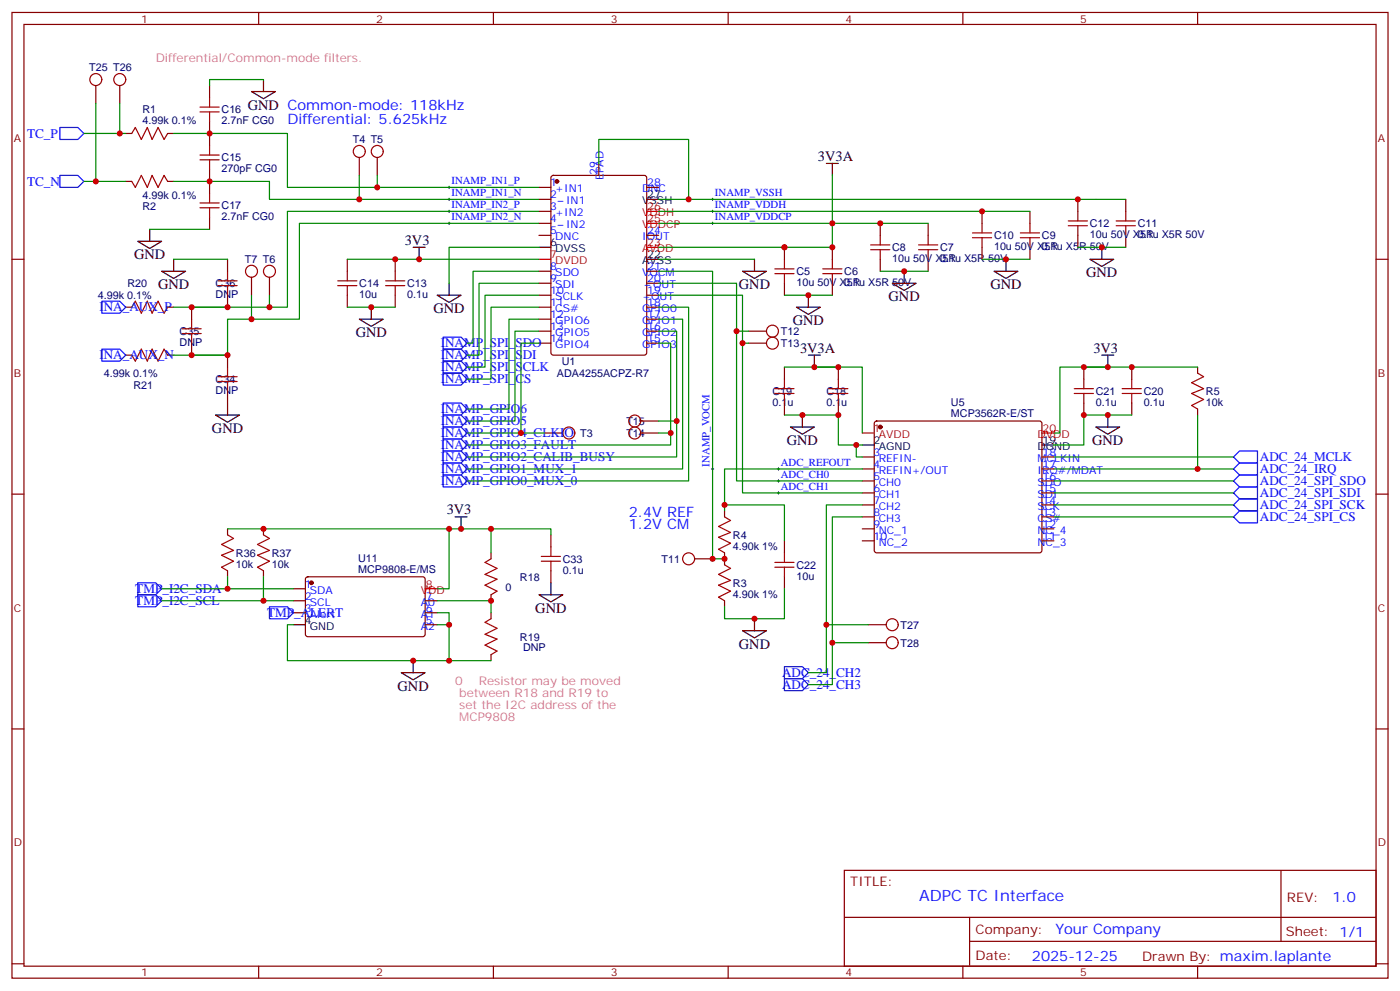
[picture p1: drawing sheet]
<svg xmlns="http://www.w3.org/2000/svg" width="412mm" height="292mm" viewBox="0 0 412 292" stroke-linecap="round" stroke-linejoin="round" font-family="sans-serif">
<g fill="none" stroke="#870000" stroke-width=".35">
<path d="M3.5 3.7h405.4v284.3h-405.4zM7.1 7.2h398.2v277.3h-398.2zM76.2 3.7v3.5M145.3 3.7v3.5M214.5 3.7v3.5M283.6 3.7v3.5M352.8 3.7v3.5M28.2 25.2v5.3M35.3 25.2v5.3M37 39.3h1.8M49.4 39.3h1.8M61.7 25.2v3.5"/>
<path d="M61.7 35.8v7M37 53.4h1.8M49.4 53.4h1.8M61.7 49.9v7M105.8 46.4v5.2M111.1 46.4v5.2M158.7 55.2h3.6M158.7 58.7h3.6M162.5 51.9l.5-.3h26.8l.6 .5 .1 51.8-.5 .6-27 .1-.7-.5v-51.7zM176.4 48.1v3.5M190.5 55.2h3.5M317.5 58.7v3.5"/>
<path d="M331.6 58.7v3.5M3.5 76.3h3.6M61.7 64v3.5M67 76.3v3.6M102.3 76.3v3.6M116.4 76.3v3.6M158.7 62.2h3.6M158.7 65.8h3.6M158.7 69.3h3.6M158.7 79.9h3.6M190.5 69.3h3.5M190.5 79.9h3.5"/>
<path d="M231.1 72.8v3.5M245.2 72.8v3.5M259.3 65.8v3.5M259.3 76.3v3.6M273.4 65.8v3.5M273.4 76.3v3.6M289.3 62.2v3.6M289.3 72.8v3.5M303.4 62.2v3.6M303.4 72.8v3.5M317.5 69.3v3.5M331.6 69.3v3.5"/>
<path d="M405.3 76.3h3.6M37 90.5h1.8M49.4 90.5h1.8M56.4 90.5v3.5M67 86.9v3.6M74.1 81.6v5.3M79.4 81.6v5.3M102.3 86.9v3.6M116.4 86.9v3.6M158.7 83.4h3.6M158.7 86.9h3.6M158.7 90.5h3.6"/>
<path d="M158.7 94h3.6M158.7 97.5h3.6M190.5 83.4h3.5M190.5 86.9h3.5M190.5 90.5h3.5M190.5 94h3.5M190.5 97.5h3.5M220.5 97.5h5.3M231.1 83.4v3.5M245.2 83.4v3.5M37 104.6h1.8M49.4 104.6h1.8"/>
<path d="M56.4 101v3.6M67 104.6v3.5M67 115.1v3.6M158.7 101h3.6M190.5 101h3.5M220.5 101h5.3M231.1 108.1v3.5M231.1 118.7v3.5M246.9 108.1v3.5M246.9 118.7v3.5M319.3 108.1v3.5M319.3 118.7v3.5"/>
<path d="M333.4 108.1v3.5M333.4 118.7v3.5M352.8 108.1v1.8M160.5 127.5h5.3M188.7 127.5h5.3M188.7 124h5.3M254 134.5h3.5M254 138.1h3.5M257.8 124.2l.4-.2h48l.5 .2 .2 .5v37.4l-.2 .5-.5 .2h-48l-.5-.3-.2-.4v-37.4zM306.9 134.5h3.5M306.9 138.1h3.5M352.8 120.4v1.8"/>
<path d="M3.5 145.5h3.6M67 155.7v1.8M77.6 155.7v1.8M162.3 157.5v3.5M213.4 150.4v1.8M231.1 159.2v3.6M254 141.6h3.5M254 145.1h3.5M254 148.7h3.5M254 152.2h3.5M254 155.7h3.5M254 159.2h3.5"/>
<path d="M306.9 141.6h3.5M306.9 145.1h3.5M306.9 148.7h3.5M306.9 152.2h3.5M306.9 155.7h3.5M306.9 159.2h3.5M405.3 145.5h3.6M67 168.1v1.7M77.6 168.1v1.7M86.4 173.4h3.6M86.4 176.9h3.6M90.2 170l.5-.2 34.1 .1 .4 .6v16.5l-.7 .5-34.1-.1-.4-.6v-16.3z"/>
<path d="M125.2 176.9h3.6M144.6 162.8v1.7M144.6 175.1v1.8M162.3 168.1v3.5M204.6 164.5h5.3M213.4 162.8v3.5M213.4 176.9v1.7M231.1 169.8v3.6M86.4 180.4h3.6M125.2 180.4h3.6M125.2 183.9h3.6M144.6 180.4v1.8"/>
<path d="M144.6 192.8v1.7M255.8 183.9h5.3M255.8 189.2h5.3M3.5 214.6h3.6M405.3 214.6h3.6M248.7 256.3h156.6v28.2h-156.6zM377.3 256.3v20.9M248.7 270.1h156.5M285.6 277.2h119.6M285.6 270.1v14.1M3.5 283.8h3.6M76.2 284.5v3.5"/>
<path d="M145.3 284.5v3.5M214.5 284.5v3.5M283.6 284.5v3.5M352.8 284.5v3.5M405.3 283.8h3.6"/>
</g>
<g fill="#870000" stroke="#870000" stroke-width=".35">
<circle cx="164" cy="53.4" r=".53"/>
<circle cx="259.3" cy="125.7" r=".53"/>
<circle cx="91.7" cy="171.6" r=".53"/>
</g>
<g fill="none" stroke="#000" stroke-width=".35">
<path d="M74.1 27h7l-3.5 2.1zM77.6 23.4v3.6M190.5 58.7h3.5M243.4 48.1h3.5M245.2 48.1v3.5M40.6 71h7l-3.5 2.2zM44.1 67.5v3.5M47.6 79.9h7.1l-3.5 2.1zM51.2 76.3v3.6M121.7 72.8h3.5M123.5 72.8v3.5M158.7 72.8h3.6"/>
<path d="M190.5 76.3h3.5M218.7 79.9h7.1l-3.6 2.1zM222.2 76.3v3.6M266.3 79.9v3.5M292.8 79.9h7.1l-3.6 2.1zM296.3 76.3v3.6M321 76.3h7.1l-3.5 2.2zM324.6 72.8v3.5M105.8 94h7.1l-3.5 2.1zM109.4 90.5v3.5M128.8 86.9h7l-3.5 2.1zM132.3 83.4v3.5"/>
<path d="M234.6 90.5h7.1l-3.6 2.1zM238.1 86.9v3.6M262.8 83.4h7.1l-3.6 2.1zM67 118.7v3.5M238.1 104.6h3.6M239.9 104.6v3.5M324.6 104.6h3.5M326.3 104.6v3.5M63.5 122.2h7.1l-3.6 2.1zM232.8 125.7h7.1l-3.5 2.1zM236.4 122.2v3.5M254 131h3.5"/>
<path d="M306.9 131h3.5M322.8 125.7h7l-3.5 2.1zM326.3 122.2v3.5M134.1 152.2h3.5M135.8 152.2v3.5M158.7 175.1h7.1l-3.5 2.1zM162.3 171.6v3.5M86.4 183.9h3.6M118.2 198h7l-3.5 2.2zM121.7 194.5v3.5M218.7 185.7h7.1l-3.6 2.1zM222.2 182.2v3.5"/>
</g>
<path d="M158.7 76.3h3.6M190.5 72.8h3.5M190.5 65.8h3.5M190.5 62.2h3.5M254 127.5h3.5M306.9 127.5h3.5M125.2 173.4h3.6" fill="none" stroke="#f00" stroke-width=".35"/>
<g fill="none" stroke="#a10000" stroke-width=".35">
<path d="M38.8 39.3l1.1-1.8 1.7 3.6 1.8-3.6 1.4 3.6 1.8-3.6 1.7 3.6 1.1-1.8M58.9 32.9h5.7M58.9 31.5h5.7M61.7 28.7v2.8M61.7 32.9v2.9M38.8 53.4l1.1 1.8 1.7-3.6 1.8 3.6 1.4-3.6 1.8 3.6 1.7-3.6 1.1 1.8M58.9 47.1h5.7M58.9 45.6h5.7M58.9 59.8h5.7M61.7 42.8v2.8M61.7 47.1v2.8M61.7 56.9v2.9"/>
<path d="M58.9 61.2h5.7M61.7 61.2v2.8M67 79.9v2.8M102.3 79.9v2.8M116.4 79.9v2.8M228.2 79.2h5.7M231.1 76.3v2.9M242.4 79.2h5.6M245.2 76.3v2.9M256.5 73.5h5.6M256.5 72.1h5.6M259.3 69.3v2.8"/>
<path d="M259.3 73.5v2.8M270.6 73.5h5.6M270.6 72.1h5.6M273.4 69.3v2.8M273.4 73.5v2.8M286.5 70h5.6M286.5 68.6h5.6M289.3 65.8v2.8M289.3 70v2.8M300.6 70h5.6M300.6 68.6h5.6M303.4 65.8v2.8"/>
<path d="M303.4 70v2.8M314.7 66.5h5.6M314.7 65.1h5.6M317.5 62.2v2.9M317.5 66.5v2.8M328.8 66.5h5.6M328.8 65.1h5.6M331.6 62.2v2.9M331.6 66.5v2.8M38.8 90.5l1.1-1.8 1.7 3.5 1.8-3.5 1.4 3.5 1.8-3.5 1.7 3.5 1.1-1.7M53.6 98.2h5.7M53.6 96.8h5.7"/>
<path d="M56.4 94v2.8M56.4 98.2v2.8M64.2 84.1h5.6M64.2 82.7h5.6M67 84.1v2.8M99.5 84.1h5.6M99.5 82.7h5.6M102.3 84.1v2.8M113.6 84.1h5.6M113.6 82.7h5.6M116.4 84.1v2.8M228.2 80.6h5.7"/>
<path d="M231.1 80.6v2.8M242.4 80.6h5.6M245.2 80.6v2.8M38.8 104.6l1.1 1.7 1.7-3.5 1.8 3.5 1.4-3.5 1.8 3.5 1.7-3.5 1.1 1.8M64.2 112.3h5.6M64.2 110.9h5.6M67 108.1v2.8M67 112.3v2.8M228.2 115.9h5.7M228.2 114.4h5.7M231.1 111.6v2.8M231.1 115.9v2.8"/>
<path d="M244.1 115.9h5.7M244.1 114.4h5.7M246.9 111.6v2.8M246.9 115.9v2.8M316.4 115.9h5.7M316.4 114.4h5.7M319.3 111.6v2.8M319.3 115.9v2.8M330.6 115.9h5.6M330.6 114.4h5.6M333.4 111.6v2.8M333.4 115.9v2.8"/>
<path d="M352.8 109.9l1.7 1-3.5 1.8 3.5 1.7-3.5 1.5 3.5 1.7-3.5 1.8 1.8 1M67 157.5l1.8 1-3.5 1.8 3.5 1.8-3.5 1.4 3.5 1.7-3.5 1.8 1.7 1.1M77.6 157.5l1.8 1-3.6 1.8 3.6 1.8-3.6 1.4 3.6 1.7-3.6 1.8 1.8 1.1M213.4 152.2l1.8 1-3.5 1.8 3.5 1.8-3.5 1.4 3.5 1.7-3.5 1.8 1.7 1.1M144.6 164.5l-1.7 1.1 3.5 1.8-3.5 1.7 3.5 1.4-3.5 1.8 3.5 1.8-1.8 1M159.5 165.2h5.6M159.5 163.8h5.6M162.3 161v2.8M162.3 165.2v2.9M213.4 166.3l1.8 1.1-3.5 1.7 3.5 1.8-3.5 1.4 3.5 1.8-3.5 1.7 1.7 1.1M228.2 167h5.7M228.2 165.6h5.7"/>
<path d="M231.1 162.8v2.8M231.1 167v2.8M144.6 182.2l-1.7 1 3.5 1.8-3.5 1.8 3.5 1.4-3.5 1.7 3.5 1.8-1.8 1.1"/>
</g>
<g fill="none" stroke="#900" stroke-width=".35">
<circle cx="28.2" cy="23.4" r="1.76"/>
<circle cx="35.3" cy="23.4" r="1.76"/>
<circle cx="105.8" cy="44.6" r="1.76"/>
<circle cx="111.1" cy="44.6" r="1.76"/>
<circle cx="74.1" cy="79.9" r="1.76"/>
<circle cx="79.4" cy="79.9" r="1.76"/>
<circle cx="227.5" cy="97.5" r="1.76"/>
<circle cx="227.5" cy="101" r="1.76"/>
<circle cx="167.6" cy="127.5" r="1.76"/>
<circle cx="187" cy="127.5" r="1.76"/>
<circle cx="187" cy="124" r="1.76"/>
<circle cx="202.8" cy="164.5" r="1.76"/>
<circle cx="262.8" cy="183.9" r="1.76"/>
<circle cx="262.8" cy="189.2" r="1.76"/>
</g>
<g fill="none" stroke="#000" stroke-width=".29">
<path d="M131.9 58.7h.7M131.9 55.2h.7M132.3 54.8v.7M132.3 58.3v.8M209.5 58.7h.8M209.9 58.3v.8M131.9 62.2h.7M131.9 65.8h.7M132.3 61.9v.7M132.3 65.4v.7M209.5 62.2h.8M209.5 65.8h.8"/>
<path d="M209.9 61.9v.7M209.9 65.4v.7M209.5 138.1h.8M209.9 137.7v.7M229 138.1h.7M229.3 137.7v.7M229 141.6h.7M229 145.1h.7M229.3 141.3v.7M229.3 144.8v.7"/>
</g>
<g fill="none" stroke="#00f" stroke-width=".35">
<path d="M17.6 37.5h5.3l1.8 1.8-1.8 1.8h-5.3zM17.6 51.6h5.3l1.8 1.8-1.8 1.8h-5.3zM30 88.7h5.3l1.7 1.8-1.7 1.7h-5.3zM130.5 99.3h5.3l1.8 1.7-1.8 1.8h-5.3zM30 102.8h5.3l1.7 1.8-1.7 1.7h-5.3zM130.5 102.8h5.3l1.8 1.8-1.8 1.7h-5.3zM130.5 106.3h5.3l1.8 1.8-1.8 1.8h-5.3zM130.5 109.9h5.3l1.8 1.7-1.8 1.8h-5.3zM130.5 118.7h5.3l1.8 1.7-1.8 1.8h-5.3zM130.5 122.2h5.3l1.8 1.8-1.8 1.7h-5.3zM130.5 125.7h5.3l1.8 1.8-1.8 1.8h-5.3zM130.5 129.3h5.3l1.8 1.7-1.8 1.8h-5.3z"/>
<path d="M130.5 132.8h5.3l1.8 1.7-1.8 1.8h-5.3zM130.5 136.3h5.3l1.8 1.8-1.8 1.7h-5.3zM130.5 139.8h5.3l1.8 1.8-1.8 1.8h-5.3zM365.1 139.8h5.3v3.6h-5.3l-1.7-1.8zM365.1 136.3h5.3v3.5h-5.3l-1.7-1.7zM365.1 132.8h5.3v3.5h-5.3l-1.7-1.8zM365.1 150.4h5.3v3.6h-5.3l-1.7-1.8zM365.1 146.9h5.3v3.5h-5.3l-1.7-1.7zM365.1 143.4h5.3v3.5h-5.3l-1.7-1.8zM40.6 171.6h5.3l1.7 1.8-1.7 1.7h-5.3zM40.6 175.1h5.3l1.7 1.8-1.7 1.7h-5.3zM79.4 178.6h5.3l1.7 1.8-1.7 1.8h-5.3z"/>
<path d="M231.1 196.3h5.3l1.7 1.7-1.7 1.8h-5.3zM231.1 199.8h5.3l1.7 1.8-1.7 1.7h-5.3z"/>
</g>
<g fill="none" stroke="#008700" stroke-width=".35">
<path d="M24.7 39.3h12.3M28.2 30.5v22.9M35.3 30.5v8.8M51.2 39.3h33.5v15.9h74M77.6 23.4h-15.9v1.8M24.7 53.4h12.3M51.2 53.4h28.2v5.3h79.3M105.8 51.6v7.1M111.1 51.6v3.6M176.4 48.1v-7h26.4v17.6M194 58.7h137.6M245.2 51.6v21.2h-51.2"/>
<path d="M44.1 67.5h17.6M51.2 76.3h15.8M102.3 76.3h56.4M158.7 72.8h-26.4v10.6M158.7 79.9h-19.4v21.1h-1.7M158.7 62.2h-74v28.3h-28.3M158.7 65.8h-70.5v28.2h-21.2v10.6h-15.8M194 65.8h79.4M194 79.9h15.9v84.6h3.5M194 76.3h28.2M194 62.2h109.4M259.3 79.9h14.1"/>
<path d="M289.3 76.3h14.1M317.5 72.8h14.1M51.2 90.5h15.8M74.1 86.9v7.1M79.4 86.9v3.6M102.3 90.5h14.1M158.7 83.4h-17.6v21.2h-3.5M158.7 86.9h-15.8v21.2h-5.3M158.7 90.5h-14.1v21.1h-7M158.7 94h-8.8v26.4h-12.3M158.7 97.5h-7v26.5h-14.1M194 83.4h23v58.2h37"/>
<path d="M194 86.9h24.7v58.2h35.3M194 97.5h5.3v37h-61.7M194 94h7.1v44.1h-63.5M194 90.5h8.8v51.1h-65.2M217 97.5h3.5M231.1 86.9h14.1M158.7 101h-5.2v26.5h-15.9M194 101h3.6v30h-60M218.7 101h1.8M231.1 108.1h22.9v19.4M239.9 108.1h7M319.3 108.1h33.5"/>
<path d="M326.3 108.1h-14.1v19.4h-1.8M153.5 127.5h7M194 127.5h3.6M194 124h5.3M231.1 122.2h15.8v8.8h7.1M252.2 131v3.5h1.8M254 138.1h-40.6v12.3M310.4 138.1h53M310.4 134.5h53M333.4 122.2h-14.1v8.8h-8.9M352.8 122.2v15.9M67 155.7h65.3"/>
<path d="M144.6 155.7v7.1M162.3 157.5v-1.8h-30v17.7h-3.5M213.4 148.7h17.7v10.5M254 148.7h-10.6v49.3h-5.3M254 152.2h-8.8v49.4h-7.1M310.4 141.6h53M310.4 145.1h53M310.4 148.7h53M310.4 152.2h53M47.6 173.4h38.8M47.6 176.9h38.8M67 169.8v3.6"/>
<path d="M77.6 169.8v7.1M128.8 176.9h15.8v3.5M231.1 173.4v8.8h-17.7v-3.6M128.8 180.4h3.5v14.1h-47.6v-10.6h1.7M128.8 183.9h3.5M132.3 194.5h12.3M243.4 183.9h12.4M245.2 189.2h10.6"/>
</g>
<g fill="#c00">
<circle cx="231.1" cy="72.8" r=".88"/>
<circle cx="259.3" cy="65.8" r=".88"/>
<circle cx="289.3" cy="62.2" r=".88"/>
<circle cx="116.4" cy="76.3" r=".88"/>
<circle cx="109.4" cy="90.5" r=".88"/>
<circle cx="324.6" cy="72.8" r=".88"/>
<circle cx="296.3" cy="76.3" r=".88"/>
<circle cx="266.3" cy="79.9" r=".88"/>
<circle cx="238.1" cy="86.9" r=".88"/>
<circle cx="245.2" cy="65.8" r=".88"/>
<circle cx="245.2" cy="72.8" r=".88"/>
<circle cx="61.7" cy="39.3" r=".88"/>
<circle cx="61.7" cy="53.4" r=".88"/>
<circle cx="123.5" cy="76.3" r=".88"/>
<circle cx="319.3" cy="108.1" r=".88"/>
<circle cx="319.3" cy="122.2" r=".88"/>
<circle cx="246.9" cy="108.1" r=".88"/>
<circle cx="246.9" cy="122.2" r=".88"/>
<circle cx="239.9" cy="108.1" r=".88"/>
<circle cx="326.3" cy="108.1" r=".88"/>
<circle cx="252.2" cy="131" r=".88"/>
<circle cx="236.4" cy="122.2" r=".88"/>
<circle cx="326.3" cy="122.2" r=".88"/>
<circle cx="333.4" cy="108.1" r=".88"/>
<circle cx="352.8" cy="138.1" r=".88"/>
<circle cx="213.4" cy="164.5" r=".88"/>
<circle cx="213.4" cy="148.7" r=".88"/>
<circle cx="222.3" cy="182.2" r=".88"/>
<circle cx="144.6" cy="176.9" r=".88"/>
<circle cx="132.3" cy="183.9" r=".88"/>
<circle cx="132.3" cy="194.5" r=".88"/>
<circle cx="121.7" cy="194.5" r=".88"/>
<circle cx="67" cy="173.4" r=".88"/>
<circle cx="77.6" cy="176.9" r=".88"/>
<circle cx="77.6" cy="155.7" r=".88"/>
<circle cx="132.3" cy="155.7" r=".88"/>
<circle cx="153.5" cy="127.5" r=".88"/>
<circle cx="79.4" cy="90.5" r=".88"/>
<circle cx="74.1" cy="94" r=".88"/>
<circle cx="209.9" cy="164.5" r=".88"/>
<circle cx="217" cy="97.5" r=".88"/>
<circle cx="218.7" cy="101" r=".88"/>
<circle cx="197.6" cy="127.5" r=".88"/>
<circle cx="199.3" cy="124" r=".88"/>
<circle cx="135.8" cy="155.7" r=".88"/>
<circle cx="144.6" cy="155.7" r=".88"/>
<circle cx="105.8" cy="58.7" r=".88"/>
<circle cx="111.1" cy="55.2" r=".88"/>
<circle cx="28.2" cy="53.4" r=".88"/>
<circle cx="35.3" cy="39.3" r=".88"/>
<circle cx="56.4" cy="104.6" r=".88"/>
<circle cx="56.4" cy="90.5" r=".88"/>
<circle cx="67" cy="90.5" r=".88"/>
<circle cx="67" cy="104.6" r=".88"/>
<circle cx="243.4" cy="183.9" r=".88"/>
<circle cx="245.2" cy="189.2" r=".88"/>
<circle cx="317.5" cy="58.7" r=".88"/>
<circle cx="202.8" cy="58.7" r=".88"/>
</g>
<text font-size="4.6" fill="#00f" x="270.8" y="265.3">ADPC TC Interface</text>
<g font-size="4.2">
<text x="73" y="32.2">GND Common-mode: 118kHz</text>
<text x="240.9" y="47.4">3V3A</text>
<text x="39.5" y="76.3">GND</text>
<text x="119.2" y="72.1">3V3</text>
<text x="320" y="81.6">GND</text>
<text x="46.6" y="85.2">GND</text>
<text x="217.7" y="85.2">GND</text>
<text x="261.8" y="88.7">GND</text>
<text x="291.7" y="85.2">GND</text>
<text x="127.7" y="92.2">GND</text>
<text x="233.5" y="95.7">GND</text>
<text x="104.8" y="99.3">GND</text>
<text x="235.7" y="103.9">3V3A</text>
<text x="322.1" y="103.9">3V3</text>
<text x="62.4" y="127.5">GND</text>
<text x="231.8" y="131">GND</text>
<text x="321.7" y="131">GND</text>
<text x="131.6" y="151.5">3V3</text>
<text x="157.7" y="180.4">GND</text>
<text x="217.7" y="191">GND</text>
<text x="117.1" y="203.3">GND</text>
</g>
<g font-size="4.2" fill="#00f">
<text x="84.7" y="36.5">Differential: 5.625kHz</text>
<text x="185.2" y="155.7">1.2V CM</text>
<text x="185.2" y="152.2">2.4V REF</text>
<text x="392.5" y="265.5">1.0</text>
<text x="310.9" y="275.1">Your Company</text>
<text x="304" y="282.9">2025-12-25</text>
</g>
<g font-size="3.9" fill="#00f">
<text x="8" y="40.6">TC_P</text>
<text x="8" y="54.7">TC_N</text>
<text x="29.3" y="91.7">INA_AUX_P</text>
<text x="29.3" y="105.8">INA_AUX_N</text>
<text x="129.8" y="102.3">INAMP_SPI_SDO</text>
<text x="129.8" y="105.8">INAMP_SPI_SDI</text>
<text x="129.8" y="109.3">INAMP_SPI_SCLK</text>
<text x="129.8" y="112.9">INAMP_SPI_CS</text>
<text x="129.8" y="121.7">INAMP_GPIO6</text>
<text x="129.8" y="125.2">INAMP_GPIO5</text>
<text x="129.8" y="128.7">INAMP_GPIO4_CLKIO</text>
<text x="129.8" y="132.3">INAMP_GPIO3_FAULT</text>
<text x="129.8" y="135.8">INAMP_GPIO2_CALIB_BUSY</text>
<text x="371.1" y="135.8">ADC_24_MCLK</text>
<text x="129.8" y="139.3">INAMP_GPIO1_MUX_1</text>
<text x="129.8" y="142.9">INAMP_GPIO0_MUX_0</text>
<text x="371.1" y="142.9">ADC_24_SPI_SDO</text>
<text x="371.1" y="139.3">ADC_24_IRQ</text>
<text x="371.1" y="149.9">ADC_24_SPI_SCK</text>
<text x="371.1" y="146.4">ADC_24_SPI_SDI</text>
<text x="371.1" y="153.4">ADC_24_SPI_CS</text>
<text x="39.9" y="174.6">TMP_I2C_SDA</text>
<text x="39.9" y="178.1">TMP_I2C_SCL</text>
<text x="78.7" y="181.7">TMP_ALERT</text>
<text x="230.4" y="199.3">ADC_24_CH2</text>
<text x="230.4" y="202.7">ADC_24_CH3</text>
</g>
<g font-size="3.9" fill="#800">
<text x="250.5" y="260.8">TITLE:</text>
<text x="379.1" y="265.5">REV:</text>
<text x="287.4" y="275">Company:</text>
<text x="378.7" y="275.7">Sheet: 1/1</text>
<text x="287.4" y="282.7">Date:</text>
<text x="336.4" y="282.8">Drawn By: maxim.laplante</text>
</g>
<g font-size="3.5" fill="#c69">
<text x="45.9" y="18.1">Differential/Common-mode filters.</text>
<text x="134.1" y="201.6">0</text>
<text x="141.1" y="201.6">Resistor may be moved</text>
<text x="135.3" y="205.1">between R18 and R19 to</text>
<text x="135.3" y="208.6">set the I2C address of the</text>
<text x="135.3" y="212.2">MCP9808</text>
</g>
<g font-size="3.2" fill="#800">
<text x="41.6" y="6.7">1</text>
<text x="110.8" y="6.7">2</text>
<text x="179.9" y="6.7">3</text>
<text x="249.1" y="6.7">4</text>
<text x="318.2" y="6.7">5</text>
<text x="4.1" y="41.8">A</text>
<text x="405.9" y="41.8">A</text>
<text x="4.1" y="110.9">B</text>
<text x="405.9" y="110.9">B</text>
<text x="4.1" y="180.1">C</text>
<text x="405.9" y="180.1">C</text>
<text x="4.1" y="249.2">D</text>
<text x="405.9" y="249.2">D</text>
<text x="41.6" y="287.5">1</text>
<text x="110.8" y="287.5">2</text>
<text x="179.9" y="287.5">3</text>
<text x="249.1" y="287.5">4</text>
<text x="318.2" y="287.5">5</text>
</g>
<g font-size="3.2" fill="#000080">
<text x="26.3" y="21">T25 T26</text>
<text x="42" y="33.3">R1</text>
<text x="65.3" y="33.4">C16</text>
<text x="42" y="36.5">4.99k 0.1%</text>
<text x="65.3" y="36.5">2.7nF CG0</text>
<text x="65.3" y="47.5">C15</text>
<text x="103.9" y="42.2">T4 T5</text>
<text x="65.3" y="50.6">270pF CG0</text>
<text x="42" y="58.7">4.99k 0.1%</text>
<text x="42" y="61.9">R2</text>
<text x="65.3" y="64.8">2.7nF CG0</text>
<text x="65.3" y="61.6">C17</text>
<text x="292.8" y="70.4">C10</text>
<text x="306.9" y="70.4">C9</text>
<text x="321" y="70.1">10u 50V X5R</text>
<text x="321" y="66.9">C12</text>
<text x="335.1" y="70.1">0.1u X5R 50V</text>
<text x="335.1" y="66.9">C11</text>
<text x="72.2" y="77.5">T7 T6</text>
<text x="262.8" y="77.1">10u 50V X5R</text>
<text x="262.8" y="74">C8</text>
<text x="276.9" y="77.1">0.1u X5R 50V</text>
<text x="276.9" y="74">C7</text>
<text x="292.8" y="73.6">10u 50V X5R</text>
<text x="306.9" y="73.6">0.1u X5R 50V</text>
<text x="234.6" y="81">C5</text>
<text x="248.7" y="81">C6</text>
<text x="28.8" y="88.1">4.99k 0.1%</text>
<text x="37.5" y="84.5">R20</text>
<text x="63.5" y="87.7">DNP</text>
<text x="63.5" y="84.5">C36</text>
<text x="105.8" y="87.7">10u</text>
<text x="105.8" y="84.5">C14</text>
<text x="119.9" y="87.7">0.1u</text>
<text x="119.9" y="84.5">C13</text>
<text x="234.6" y="84.2">10u 50V X5R</text>
<text x="248.7" y="84.2">0.1u X5R 50V</text>
<text x="52.9" y="101.8">DNP</text>
<text x="52.9" y="98.6">C35</text>
<text x="230" y="98.7">T12</text>
<text x="165.5" y="107.5">U1</text>
<text x="230" y="102.2">T13</text>
<text x="30.6" y="111">4.99k 0.1%</text>
<text x="63.5" y="112.7">C34</text>
<text x="164.1" y="111">ADA4255ACPZ-R7</text>
<text x="39.3" y="114.5">R21</text>
<text x="63.5" y="115.9">DNP</text>
<text x="227.5" y="119.5">0.1u</text>
<text x="227.5" y="116.3">C19</text>
<text x="243.4" y="119.5">0.1u</text>
<text x="243.4" y="116.3">C18</text>
<text x="280.1" y="119.6">U5</text>
<text x="322.8" y="119.5">0.1u</text>
<text x="322.8" y="116.3">C21</text>
<text x="336.9" y="119.5">0.1u</text>
<text x="336.9" y="116.3">C20</text>
<text x="355.2" y="119.5">10k</text>
<text x="355.2" y="116.3">R5</text>
<text x="184.5" y="125.1">T15</text>
<text x="280.1" y="122.8">MCP3562R-E/ST</text>
<text x="170.9" y="128.6">T3</text>
<text x="184.5" y="128.6">T14</text>
<text x="215.9" y="161.8">4.90k 1%</text>
<text x="215.9" y="158.6">R4</text>
<text x="69.5" y="167.1">10k</text>
<text x="69.5" y="163.9">R36</text>
<text x="80.1" y="167.1">10k</text>
<text x="80.1" y="163.9">R37</text>
<text x="105.5" y="165.4">U11</text>
<text x="165.8" y="165.7">C33</text>
<text x="194.8" y="165.7">T11</text>
<text x="234.6" y="167.4">C22</text>
<text x="105.5" y="168.6">MCP9808-E/MS</text>
<text x="153.1" y="171">R18</text>
<text x="165.8" y="168.9">0.1u</text>
<text x="215.9" y="172.7">R3</text>
<text x="234.6" y="170.6">10u</text>
<text x="148.9" y="174.1">0</text>
<text x="215.9" y="175.9">4.90k 1%</text>
<text x="265.3" y="185.1">T27</text>
<text x="153.1" y="188.6">R19</text>
<text x="154.1" y="191.8">DNP</text>
<text x="265.3" y="190.4">T28</text>
</g>
<g font-size="3.2" fill="#00f">
<text x="176" y="51.5" transform="rotate(-90 176 51.5)">29</text>
<text x="177.8" y="53" transform="rotate(-90 177.8 53)">EPAD</text>
<text x="133" y="54.3">INAMP_IN1_P</text>
<text x="133" y="57.8">INAMP_IN1_N</text>
<text x="162.1" y="54.8">1</text>
<text x="162.1" y="58.3">2</text>
<text x="163.6" y="56.6">+IN1</text>
<text x="189.2" y="56.6">DNC</text>
<text x="190.7" y="54.8">28</text>
<text x="210.6" y="57.8">INAMP_VSSH</text>
<text x="133" y="61.3">INAMP_IN2_P</text>
<text x="133" y="64.9">INAMP_IN2_N</text>
<text x="162.1" y="61.9">3</text>
<text x="162.1" y="65.4">4</text>
<text x="163.6" y="63.6">+IN2</text>
<text x="166.8" y="60.1">IN1</text>
<text x="210.6" y="61.3">INAMP_VDDH</text>
<text x="210.6" y="64.9">INAMP_VDDCP</text>
<text x="162.1" y="68.9">5</text>
<text x="163.6" y="70.7">DNC</text>
<text x="166.8" y="67.2">IN2</text>
<text x="189.2" y="70.7">IOUT</text>
<text x="190.7" y="68.9">24</text>
<text x="162.1" y="79.5">8</text>
<text x="162.1" y="83">9</text>
<text x="163.6" y="81.3">SDO</text>
<text x="189.2" y="81.3">VOCM</text>
<text x="190.7" y="83">20</text>
<text x="190.7" y="79.5">21</text>
<text x="162.1" y="86.6">10</text>
<text x="163.6" y="84.8">SDI</text>
<text x="163.6" y="88.3">SCLK</text>
<text x="189.2" y="88.3">+OUT</text>
<text x="190.7" y="86.6">19</text>
<text x="192.4" y="84.8">OUT</text>
<text x="162.1" y="90.1">11</text>
<text x="162.1" y="93.6">12</text>
<text x="163.6" y="91.9">CS#</text>
<text x="163.6" y="95.4">GPIO6</text>
<text x="189.2" y="95.4">GPIO1</text>
<text x="189.2" y="91.9">GPIO0</text>
<text x="190.7" y="93.6">17</text>
<text x="190.7" y="90.1">18</text>
<text x="162.1" y="97.2">13</text>
<text x="162.1" y="100.7">14</text>
<text x="163.6" y="98.9">GPIO5</text>
<text x="189.2" y="98.9">GPIO2</text>
<text x="190.7" y="100.7">15</text>
<text x="190.7" y="97.2">16</text>
<text x="163.6" y="102.4">GPIO4</text>
<text x="189.2" y="102.4">GPIO3</text>
<text x="209" y="137.4" transform="rotate(-90 209 137.4)">INAMP_VOCM</text>
<text x="230" y="137.2">ADC_REFOUT</text>
<text x="257.4" y="134.2">3</text>
<text x="257.4" y="137.7">4</text>
<text x="258.8" y="136">REFIN-</text>
<text x="305.6" y="136">MCLKIN</text>
<text x="307.1" y="137.7">17</text>
<text x="307.1" y="134.2">18</text>
<text x="230" y="140.7">ADC_CH0</text>
<text x="257.4" y="141.3">5</text>
<text x="258.8" y="139.5">REFIN+/OUT</text>
<text x="258.8" y="143">CH0</text>
<text x="305.6" y="143">SDO</text>
<text x="305.6" y="139.5">IRQ#/MDAT</text>
<text x="307.1" y="141.3">16</text>
<text x="230" y="144.3">ADC_CH1</text>
<text x="257.4" y="144.8">6</text>
<text x="257.4" y="148.3">7</text>
<text x="258.8" y="146.5">CH1</text>
<text x="305.6" y="146.5">SDI</text>
<text x="307.1" y="148.3">14</text>
<text x="307.1" y="144.8">15</text>
<text x="257.4" y="151.8">8</text>
<text x="257.4" y="155.4">9</text>
<text x="258.8" y="150.1">CH2</text>
<text x="258.8" y="153.6">CH3</text>
<text x="305.6" y="153.6">CS#</text>
<text x="305.6" y="150.1">SCK</text>
<text x="307.1" y="155.4">12</text>
<text x="307.1" y="151.8">13</text>
<text x="257.4" y="158.9">10</text>
<text x="258.8" y="157.1">NC_1</text>
<text x="258.8" y="160.7">NC_2</text>
<text x="305.6" y="160.7">NC_3</text>
<text x="305.6" y="157.1">NC_4</text>
<text x="307.1" y="158.9">11</text>
<text x="89.8" y="173">1</text>
<text x="89.8" y="176.5">2</text>
<text x="91.3" y="174.8">SDA</text>
<text x="91.3" y="178.3">SCL</text>
<text x="123.9" y="178.3">A0</text>
<text x="125.4" y="176.5">7</text>
<text x="89.8" y="180.1">3</text>
<text x="91.3" y="181.8">Alert</text>
<text x="123.9" y="185.3">A2</text>
<text x="123.9" y="181.8">A1</text>
<text x="125.4" y="183.6">5</text>
<text x="125.4" y="180.1">6</text>
</g>
<g font-size="3.2">
<text x="190.7" y="58.3">27</text>
<text x="189.2" y="60.1">VSSH</text>
<text x="162.1" y="72.5">6</text>
<text x="163.6" y="74.2">DVSS</text>
<text x="189.2" y="77.8">AVSS</text>
<text x="190.7" y="76">22</text>
<text x="257.4" y="130.7">2</text>
<text x="307.1" y="130.7">19</text>
<text x="258.8" y="132.4">AGND</text>
<text x="305.6" y="132.4">DGND</text>
<text x="89.8" y="183.6">4</text>
<text x="91.3" y="185.3">GND</text>
</g>
<g font-size="3.2" fill="#f00">
<text x="189.2" y="63.6">VDDH</text>
<text x="190.7" y="65.4">25</text>
<text x="190.7" y="61.9">26</text>
<text x="189.2" y="67.2">VDDCP</text>
<text x="162.1" y="76">7</text>
<text x="163.6" y="77.8">DVDD</text>
<text x="189.2" y="74.2">AVDD</text>
<text x="190.7" y="72.5">23</text>
<text x="257.4" y="127.1">1</text>
<text x="258.8" y="128.9">AVDD</text>
<text x="305.6" y="128.9">DVDD</text>
<text x="307.1" y="127.1">20</text>
<text x="125.4" y="173">8</text>
<text x="123.9" y="174.8">VDD</text>
</g>
</svg>
